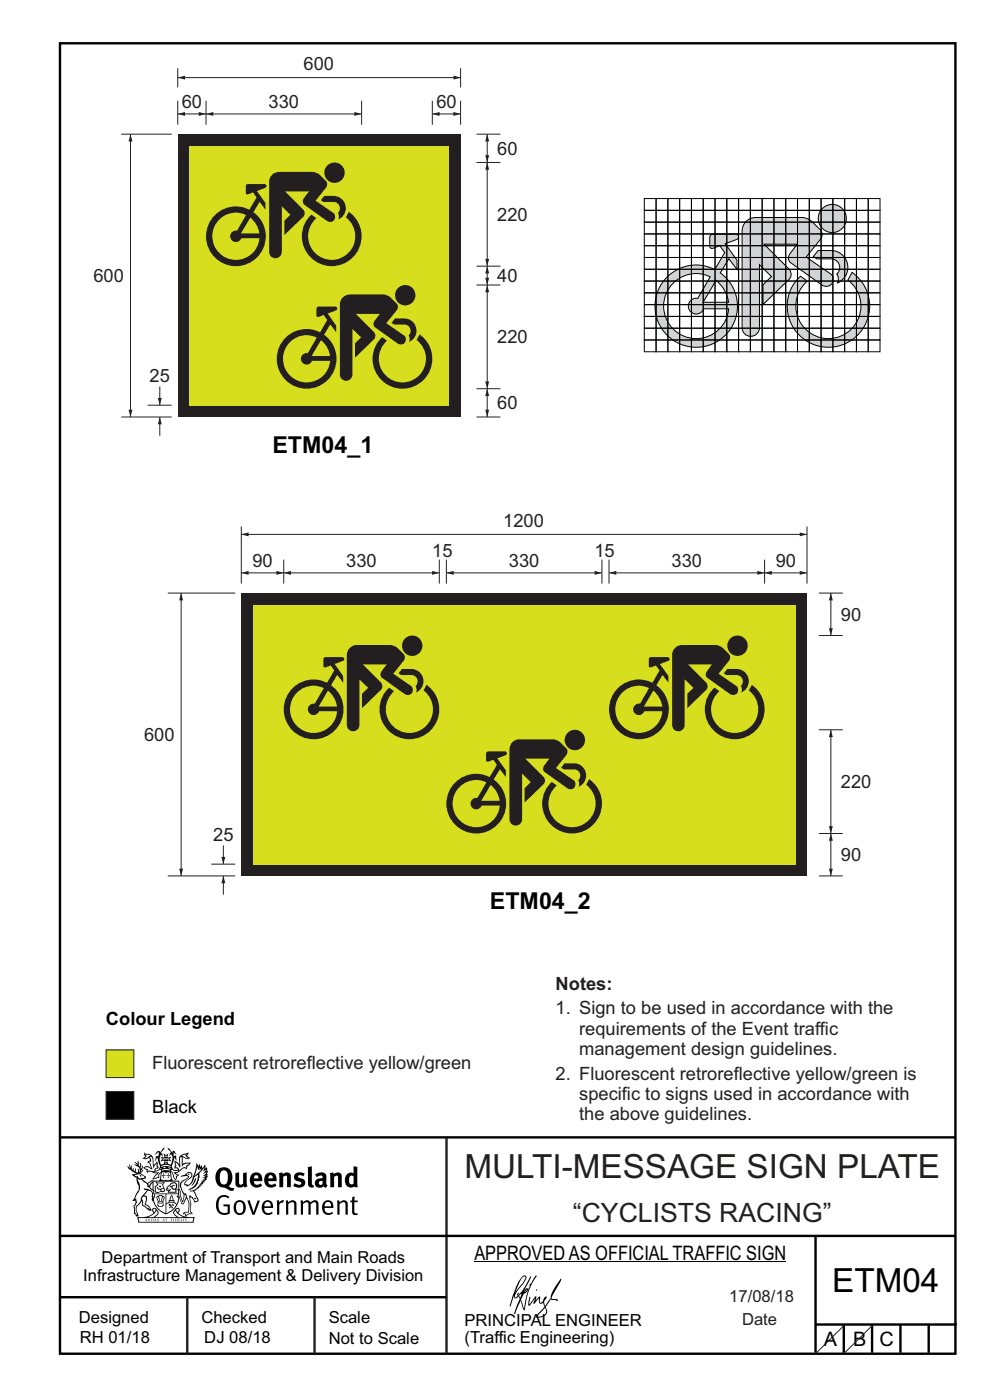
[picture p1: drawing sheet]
<svg xmlns="http://www.w3.org/2000/svg" width="210mm" height="297mm" viewBox="0 0 210 297" stroke-linecap="round" stroke-linejoin="round" font-family="sans-serif">
<path d="M12.7 9.2h190v278h-190zM12.7 241.3h190M12.7 275.2h82M12.7 262.2h190.1M173 262.1v24.9M173 281h30M179 281v6M185 281v6M191 281v6M197 281v6" fill="none" stroke="#000" stroke-width=".51"/>
<path d="M94.7 241.4v45.8M39.7 275.2v12M66.7 275.2v12" fill="none" stroke="#231f20" stroke-width=".51"/>
<g fill="#000">
<path d="M29.6 249.4l.2-.1 .3 .2z" fill-rule="evenodd"/>
<path d="M30.8 244.9l1.1 .3-.9 .5h-.4l.6-.5zM31.8 245.4h.2a2.44 2.44 0 0 1 .4 1.9l.1 .5 .7-1-.1 .6 .3 .3a.57 .57 0 0 0-.6 .7l-1-.1-.5 .2 .2-.5-.8-.3 .7-.1 .9 .5 .1-.1-.6-1.3-.2-.2h.5zM30.7 244.4l-.1 .5 .2 .4-.6 .4a1.04 1.04 0 0 0 1.4-.1l.2 .6-.3 .1-.2 .4a.94 .94 0 0 1 .8 1.1l-.2-.1a1.16 1.16 0 0 0-1.5-.1l.3 .4 .4 .2 .1 .5 .2 .1 .1-.2a.94 .94 0 0 1 1.1 .2l.8 .1-1.2 1.2a1.13 1.13 0 0 0 1.2-.2l.4-.1-.1-.4 .5-.8a.83 .83 0 0 0-.6 1.1l-.3-.1-.7 .4 1.1-1.4-.5 .1-.5-.1 1.3-.5-.1-.1-.9 .4v-.3l.2-.2 .3 .1 .1-.3-.2-.4v-.6l-.1-.4-.7 1v-.7a1.42 1.42 0 0 0-1.6-1.8z" fill-rule="evenodd"/>
<path d="M31 258.7l.1 .2h-.2zM31 258.5l-.3 .6 .4-.2 .2 .2z" fill-rule="evenodd"/>
<path d="M31.3 258.6h.3v.4a.25 .25 0 0 0 .2-.1 .25 .25 0 0 0-.1-.3h.1a.29 .29 0 0 1 0 .4 .29 .29 0 0 1-.4 0 .29 .29 0 0 1 0-.4z" fill-rule="evenodd"/>
<path d="M32.2 258.6a.22 .22 0 0 1 .3 .2 .22 .22 0 0 1-.3 .2zM32 258.6l.1 .4a.33 .33 0 0 0 .4 0 .33 .33 0 0 0 0-.4 .33 .33 0 0 0-.5 0z" fill-rule="evenodd"/>
<path d="M29.2 250.1l.3 .1a.61 .61 0 0 1 .8 .4l.3 .2a.8 .8 0 0 1 .6 1l.4 .1 .5 .5a1 1 0 0 1 .5 1.1l-.1 .7v-.5h-.1a.96 .96 0 0 0-.8-1.3l-.2-.2h-.7l-.1-.1-.1 .1 .1 .3h.6l-1.2 1.3-.2 1-.4 .6a1.33 1.33 0 0 0-.5 1.8l.2 .5a1.26 1.26 0 0 1-.5-1.5l-.1-.3a1.56 1.56 0 0 0 .4-1.7l-.3 .2 .2-.5a3.2 3.2 0 0 0 .7-3zM30.4 253.9h.4a2.06 2.06 0 0 1-.1 1.6l.7 .5 .4 .4-.6-.1-.8-.6-.1-.9a.51 .51 0 0 1 .1-.9zM28.6 249.3a1.52 1.52 0 0 1 2.1 .5l-1.1 .2-.2-.1-.1-.4h-.5zM27.5 247v.8l-.3-.4h-.1a3.1 3.1 0 0 0 1.9 1.6l-1 .1 .5 .6 .5 .1 .1 1.1a1.84 1.84 0 0 1-.3 2.5l-.4 .9-.3 .4 .2 .1 .4-.1 .1 .4-.2 .5-.3 .2 .1 1.7h.2l.3 .5 .1 .1 .4-.1-.1-.5a1.3 1.3 0 0 1-.1-1.7l.9-1 .1 1.1 .6 .2 .5 .5 .1-.1 .2 .3h.5a1.85 1.85 0 0 0-1.2-1.4l.1-.3a1.39 1.39 0 0 0 0-1.4l-.5-.1 .5-.5a.66 .66 0 0 1 .9-.4 .66 .66 0 0 1 .3 .9l-.1 .4 .2-.1v.2l-.1 .3 .2 .5 .1-.3a2.24 2.24 0 0 0 .1-2.2 .73 .73 0 0 1-.7-.7 .73 .73 0 0 1 .6-.7v-.2a.94 .94 0 0 0-.9 .8 .48 .48 0 0 1-.1-.6 .48 .48 0 0 1 .5-.2l.5-.3a.51 .51 0 0 0-.8 .2l-.5 .2-1-.8h.6l.2-.5-1.2-.7 .5-.5v-.3l-.5 .4 .1-.2a.69 .69 0 0 0 .2-1v.4l-.2 .3v-1.1l-.3-.2 .1 .6-.1 .2-.4-1.3v.7l-.6-.4 .5 .7-.6-.2 .3 .3a1 1 0 0 1 .7 1.4l-.2-.8v.9l-.5-.2v-.8l-.2 .7-.2-.1-.1-.6-.2 .4-.2-.2 .1-.7-.2 .5z" fill-rule="evenodd"/>
<path d="M32.9 258.7l.1 .2h-.2zM32.9 258.5l-.2 .6 .3-.2 .2 .2z" fill-rule="evenodd"/>
<path d="M33.7 251.5l.4 .1 .1 .3h-.3z" fill-rule="evenodd"/>
<path d="M33.3 258.6h.2l.1 .1 .2-.1-.2 .2 .2 .3-.3-.3-.1 .3h-.1l.2-.3z" fill-rule="evenodd"/>
<path d="M34.7 258.7l.1 .2h-.2zM34.7 258.5l-.3 .6 .4-.2 .2 .2z" fill-rule="evenodd"/>
<path d="M34.2 252.4a.3 .3 0 0 0 .6 0 .3 .3 0 0 0-.6 0zM33.3 250.9l.3 .3-.3 .4a.79 .79 0 0 0 0 1.3l.8-.2-.1-.3a.55 .55 0 0 1-.7-.6l.1-.1 .2 .3 .3 .2 .8-.2-.4-.7 .4-.4-.7 .2zM33 250.7l1.1 .2 .9-.2-.4 .6 .4 1.2a.56 .56 0 0 1-.8 .3l-.2 .1a.73 .73 0 0 1-.9 .1 .73 .73 0 0 1-.3-1v-.4l.6-.4z" fill-rule="evenodd"/>
<path d="M34.5 254h.2v.2l-.2 .6h-.2zM33.6 255.3h.9v.2a.55 .55 0 0 1-.8 .4v-.2l-.2-.1zM33.4 254h.2l.2 .8h-.2zM33.6 255l.8-.1 .1 .2h-.8zM33.8 253.7h.5l-.2 1.1h-.1zM33.3 253.8l-.1 .3 .3 1.1a.48 .48 0 0 0-.1 .6 .48 .48 0 0 0 .5 .2h.5a.49 .49 0 0 0 .2-.8l.3-1.1-.1-.3a1.42 1.42 0 0 0-1.5 0z" fill-rule="evenodd"/>
<path d="M34.6 248.9l.2 .1v.3l.3 .1h-.3l-.1 .6v-.6h-.4l.4-.1z" fill-rule="evenodd"/>
<path d="M35 258.5h.5l-.2 .1v.5h-.2l.1-.5z" fill-rule="evenodd"/>
<path d="M34.3 248.8a.57 .57 0 0 1 .9 .2 .57 .57 0 0 1 .9-.2l.2 1.4h-.2a.57 .57 0 0 1-.9 0 .69 .69 0 0 1-1.1 0zM34.2 248.1l-.3 2.1-.2 .4h3l-.2-.4-.3-2.1h-.2v.2l-.8-.1-.8 .1v-.2z" fill-rule="evenodd"/>
<path d="M34.2 247.4a1.51 1.51 0 0 1 2 .2 2.67 2.67 0 0 0-2.1 0zM35.7 247.6l.4 .1 .1 .3-.4-.1zM34.6 247.6h.5l.1 .2h-.4zM34 247.8l.3 .2h-.3zM34.9 246.9l.3-.2 .3 .2zM34.9 245.6l.2 .1v.3h-.2zM35 245.1l.2 .2 .2-.2-.1 .3h-.2zM35.1 246.3h.2l.1 .4-.2-.2-.2 .2zM35.3 245.7l.2-.1v.4h-.2zM34.4 245.7h.3l.1 .3-.4 .1 .2-.2zM35.7 245.7h.3l-.2 .2 .2 .2-.4-.1zM32.7 244.9l1-.5-.1 1-.2-.2-.3 .2-.3 1.1 .5-1 .3 .9a1.84 1.84 0 0 1 .2 1.7l.4 .1a2.48 2.48 0 0 1 2.2 0l.2-.2-.2-.7 .7-1.8 .4 .7-.2-1-.2-.1-.2 .3v-.9l.6 .4-.6-.8-.3 .1-.1 .4-.5-.9-.5-.3 .2 .5 .6 .5-.5 .8 .4-.4a2.06 2.06 0 0 1 0 2.3l-.5-.2-.2-.6 .1-.1 .8 .2-.4-.5 .4-.5-.7 .2-.2-.2 .2-.7-.5 .4-.5-.4 .2 .7-.2 .2-.7-.2 .4 .5-.4 .5 .8-.2 .1 .1-.2 .6-.5 .2a2.02 2.02 0 0 1 0-2.2l.3 .5-.1-.7-.3-.1 .8-1.2-.4 .3-.5 .8-.2-.3a.8 .8 0 0 0-.8 .5z" fill-rule="evenodd"/>
<path d="M35.6 248.9l.2 .1-.1 .3 .4 .1h-.4v.6l-.1-.6h-.3l.3-.1z" fill-rule="evenodd"/>
<path d="M36 254.8h.8v.2h-.8zM36.4 253.8l.2 .8h-.4zM36.4 253.5l-.3 .5-.1 .6h-.2v.4l-.7 .4 .2 .1a1.48 1.48 0 0 1 2.1 .2l.2-.1-.6-.5v-.5h-.2l-.1-.6z" fill-rule="evenodd"/>
<path d="M36.2 258.6l.3-.1-.1 .1v.2h.1h-.1v.3h-.2z" fill-rule="evenodd"/>
<path d="M36.7 258.6h.2v.5h-.2z" fill-rule="evenodd"/>
<path d="M35.8 255.4l.4 .1 .1 .3 .3-.2-.2-.2a.38 .38 0 0 1 .5 .5l-.2-.2-.3 .2 .3 .2-.3 .3-.1-.4-.4 .4-.1-.2 .4-.3-.1-.1-.2 .1z" fill-rule="evenodd"/>
<path d="M35.6 251.8l.7-.4a.58 .58 0 0 1 1-.1 .58 .58 0 0 1-.4 .9l-.3-.3a.43 .43 0 0 1 .6-.4 .57 .57 0 0 0-.8 .2l-.2-.1-.3 .1 .4 .2a.55 .55 0 0 0 .9 .4v.5h-1.3l.3-.4-.1-.1-.6 .1 .2-.3-.2-.1zM35.4 251.8l-.1 .2a.39 .39 0 0 0 .2 .6h.3l-.2 .4h1.9l-.1-.8a.86 .86 0 0 0-.1-1.3 .86 .86 0 0 0-1.3 .4z" fill-rule="evenodd"/>
<path d="M37.3 258.6a.22 .22 0 0 1 .3 .2 .22 .22 0 0 1-.3 .2zM37.1 258.6v.4a.33 .33 0 0 0 .5 0 .33 .33 0 0 0 0-.4 .33 .33 0 0 0-.5 0z" fill-rule="evenodd"/>
<path d="M37.8 258.6l.4-.1-.2 .1v.2h.1h-.1v.2l.2 .1h-.4z" fill-rule="evenodd"/>
<path d="M32.4 250.5h5.6v2l-.2-.1v-1.7h-5.2v2.5h5.2v-.8l.1 .2-.1 1.1v-.3h-2.5v4a4.1 4.1 0 0 0 2.6-3.6l.1-.1a4 4 0 0 1-2.8 3.9 4.2 4.2 0 0 1-2.8-4.7l.1 1.2 .1-.1a3.8 3.8 0 0 0 2.5 3.4v-4h-2.5l-.2-.9z" fill-rule="evenodd"/>
<path d="M38.4 258.6h.2l-.1 .4 .2 .1h-.3z" fill-rule="evenodd"/>
<path d="M38.5 245.2l.5-.2 .7-.1-.6 .3 .8 .5h-.3zM38.3 245.5l.2-.1 .1 2a1.69 1.69 0 0 1 1.6-.6l-.8 .5 .1 .5a1.1 1.1 0 0 0-1.5 .6l-.1-.5-.2-.2h-.5l.3-.4-.3-.7a1.42 1.42 0 0 1 .8 1.1l.2-.1zM37.1 246.2l.1 1-.2 .3 .1 .4h.5l.1 .2a.96 .96 0 0 1-1.1-.1l-.1 .1a1.06 1.06 0 0 0 1.3 .2v.1a.72 .72 0 0 1-1 .2l.3 .5 .6 .2-.4 .2-.1 .6-.2-.3-.4-1.1-.4-.4 .4 .9a1.54 1.54 0 0 0 .7 1.2l.2-.3a.58 .58 0 0 1 .4-.8l.2-.1h-.3l-.5-.3 .9-.5a.93 .93 0 0 1 1.2-.5v.2l.2-.2 .1-.5a.99 .99 0 0 0 .7-.8l-1.3 .1-.3 .2-.1-1.4 .9 .4 .9-.3h-.4l-.5-.4 .4-.7-.6 .2a1.46 1.46 0 0 0-1.4 2.1v.4l-.2-.4z" fill-rule="evenodd"/>
<path d="M38.9 258.6h.2v.5h-.2z" fill-rule="evenodd"/>
<path d="M39.3 258.6h.2h-.1l.2 .3-.2 .2-.1-.1v-.1l.2 .1z" fill-rule="evenodd"/>
<path d="M29.4 258.4h11.6l-.1 .8h-11.4zM31.3 258.2l.5-.1a2.48 2.48 0 0 0 1.4-1.3l.3 .5-.5 .6-.5 .3zM32.5 256.6l.3-.2 .2 .1-.3 .7zM37.2 256.8a2.65 2.65 0 0 0 1.8 1.4h-1.1l-.5-.3-.5-.6zM37.4 256.5l.2-.1 .3 .2-.3 .6zM29.2 258.2l.1 1.2h11.8l.2-1.1-.2-.1a4.1 4.1 0 0 1-3.3-.9l.3-.4-.1-.6a1.06 1.06 0 0 0-1.3 1l.2 .4 .6 .5h-4.7l.3-.1a.84 .84 0 0 0 .6-.8 .84 .84 0 0 0-.5-.8l-.3-.2h-.5l-.1 .6 .3 .4a4.2 4.2 0 0 1-3.4 .9z" fill-rule="evenodd"/>
<path d="M41.3 250.1l.3-.2-.2 .8-.6 .8h-.2l.5-.7z" fill-rule="evenodd"/>
<path d="M41.2 254.1h.3l.2 .2-.4 .1z" fill-rule="evenodd"/>
<path d="M39.7 249l.3-.2 .5 .2a.88 .88 0 0 1-.6 1.1 1.22 1.22 0 0 0-.8 1.3l.5 .2a.72 .72 0 0 0 .9-.4l.5-.8 .2-.6 .8-.6v.2a2.85 2.85 0 0 1-2 2.9l.1 .1a2.13 2.13 0 0 0 1.9-1.5v-.3a2.01 2.01 0 0 0 .3-1.7l1.1-1.3-.4 1 .7-.5-.7 1 .8-.4-.8 .8 .7-.2-.9 .6 .8-.1-.8 .4h.7l-.8 .3 .3 .2h-.4l.2 .3h-.4l.2 .3h-.4l.1 .2h-.1a2.16 2.16 0 0 1-2 1.1l.1 .2 .4-.1a.76 .76 0 0 1 .7 .8l.5 1.2-.6 .2a1.45 1.45 0 0 0-1.1-1.3l.2 1.8-.1 1.8 .4 .3a1.07 1.07 0 0 0-1.2 .4v-.3l-.5-.2a.87 .87 0 0 1 1.1-.1v-.7a4.4 4.4 0 0 0-.6-3.1l-.1-.3h-.2a2.16 2.16 0 0 1-.7-2.2l.3-.4 1.2-.7a.55 .55 0 0 0-.4-.8zM37.8 252.4a.76 .76 0 0 1 .3 1.1l.6 1.6 .4-1.7 .2 .1a.61 .61 0 0 1-.1 .9l-.3 .8-.2 .1-.7-1.6-.3 .1a1.18 1.18 0 0 0 .1-1.4zM41.8 247.5l.2 .7 .3-.5v.6l.4-.5a1.9 1.9 0 0 1-1.2 1.4l-.3 .3zM38.2 249.6l1.4-.2 .2 .2v.3l-.5 .2a1.26 1.26 0 0 0-.9 1.9l.2 .7a1.84 1.84 0 0 1 .1 2.1l-.4-1.4a.96 .96 0 0 0-.4-1.2l-.4 .2a.78 .78 0 0 1 0 1.3l.1 .3h.4l.4 1.1a.38 .38 0 0 0 .2 .4 .38 .38 0 0 0 .4-.1l.6-1.2a2.94 2.94 0 0 1 .4 2.5l-.1 .4h-.8l-.3 .4v.2l.4-.1 .1 .4 .2 .1a1.02 1.02 0 0 1 1.3-.5v-.4l-.3-.1 .1-1.8-.3-1.3h.1a1.14 1.14 0 0 1 .8 1 .63 .63 0 0 0 .8-.2 .63 .63 0 0 0-.2-.9l-.6-1.2 .9-.6 .2-.4h.3l-.1-.2h.4l-.1-.3h.3l-.1-.3 .5-.1-.2-.2 .6-.4v-.2h-.2l.4-.5h-.3l.3-.5-.4 .1 .4-.5v-.3l-.3 .2 .2-.7-.1-.2-.4 .3v-.8l-.6 .8-.2-.8-.2 .5-.3-.7-.1 .6-.5-.8-.1 1.4-.6 1.8a1.81 1.81 0 0 1-1 1.5l-.6-.2a1.75 1.75 0 0 1 1.1-1.2 .75 .75 0 0 0 .1-1.3 .75 .75 0 0 0-1.2 .4z" fill-rule="evenodd"/>
<path d="M46.4 253.9a1.72 1.72 0 0 1 2.3 0l-.3 .3a1.24 1.24 0 0 0-1.4-.2 1.24 1.24 0 0 0-.6 1.4 1.49 1.49 0 0 0 1.2 1.9l.7-.1v-1.3h-.8l-.1-.4h1.3v1.9a1.93 1.93 0 0 1-2.2 0 1.93 1.93 0 0 1-.7-2.2l.2-.8z" fill-rule="evenodd"/>
<path d="M47 248.4a2.55 2.55 0 0 0 0 2.7l.3 .2a.81 .81 0 0 0 1-1v-.5a1.04 1.04 0 0 0-1.1-1.5zM46.3 248.1a1.82 1.82 0 0 1 2.1-.2 1.82 1.82 0 0 1 .9 1.8 2.29 2.29 0 0 1-.8 2l.7 .3h.5l-.2 .6a2.87 2.87 0 0 1-2-.7 2.12 2.12 0 0 1-1.7-3.1z" fill-rule="evenodd"/>
<path d="M50.4 255.1a1.65 1.65 0 0 0 .2 2.2 .99 .99 0 0 0 1-1.4 .78 .78 0 0 0-.4-.8 .78 .78 0 0 0-.8 0zM50 254.9a1.33 1.33 0 0 1 1.6-.1 1.33 1.33 0 0 1 .5 1.4 1.31 1.31 0 0 1-1.3 1.6 1.31 1.31 0 0 1-1.2-1.6v-.6z" fill-rule="evenodd"/>
<path d="M49.9 248.9l.8-.2v2a.46 .46 0 0 0 .3 .6 .46 .46 0 0 0 .6-.3v-2.1l.7-.2v2.4l.2 .5-.5 .3-.3-.3a1.02 1.02 0 0 1-1.2 .3 1.02 1.02 0 0 1-.6-1.1z" fill-rule="evenodd"/>
<path d="M52.5 254.7l.4-.1 .9 2.6 .8-2.5h.5l-1.1 3h-.5z" fill-rule="evenodd"/>
<path d="M54 249.5l-.1 .5h.9a.49 .49 0 0 0-.2-.6 .49 .49 0 0 0-.6 .1zM53.4 249.1a1.34 1.34 0 0 1 1.6-.2 1.34 1.34 0 0 1 .6 1.5v.2h-1.7a.77 .77 0 0 0 .5 .8 .77 .77 0 0 0 .9-.4l.3 .5a1.59 1.59 0 0 1-2 .2 1.59 1.59 0 0 1-.5-2.1z" fill-rule="evenodd"/>
<path d="M56.3 255.2l-.2 .7h1.3a.7 .7 0 0 0-.3-.8 .7 .7 0 0 0-.8 .1zM55.9 255a1.22 1.22 0 0 1 1.5-.2 1.22 1.22 0 0 1 .5 1.5h-1.8a.93 .93 0 0 0 .5 1 .93 .93 0 0 0 1.1-.2l.2 .3a1.43 1.43 0 0 1-1.8 .1 1.43 1.43 0 0 1-.6-1.7z" fill-rule="evenodd"/>
<path d="M57 249.5l-.1 .5h1a.49 .49 0 0 0-.2-.6 .49 .49 0 0 0-.7 .1zM56.4 249.1a1.34 1.34 0 0 1 1.6-.2 1.34 1.34 0 0 1 .7 1.5v.2h-1.8a.77 .77 0 0 0 .5 .8 .77 .77 0 0 0 .9-.4l.4 .5a1.59 1.59 0 0 1-2.1 .2 1.59 1.59 0 0 1-.5-2.1z" fill-rule="evenodd"/>
<path d="M58.7 254.7l.4-.1 .1 .5 .4-.4 .6-.1-.2 .5a.66 .66 0 0 0-.8 .7v1.9h-.4z" fill-rule="evenodd"/>
<path d="M59.2 248.9l.7-.2 .1 .4a.95 .95 0 0 1 1-.3 .95 .95 0 0 1 .7 .8v2.3h-.8v-2.3a.46 .46 0 0 0-.8 .1v2.2h-.8z" fill-rule="evenodd"/>
<path d="M60.6 254.7l.4-.1 .1 .5a.94 .94 0 0 1 1-.5 .94 .94 0 0 1 .8 .8v2.3h-.5l-.1-2.5a.81 .81 0 0 0-1.2 .3v2.2h-.4z" fill-rule="evenodd"/>
<path d="M62.6 249.1a1.75 1.75 0 0 1 2-.1l-.2 .5-.6-.2a.43 .43 0 0 0-.6 .3l.4 .3a1.04 1.04 0 0 1 1.2 1.1 1.04 1.04 0 0 1-1.4 1l-1.2-.4 .3-.6 1 .4 .4-.4a.88 .88 0 0 0-1-.5l-.4-.2-.1-.4z" fill-rule="evenodd"/>
<path d="M65.3 247.6l.8-.2 .1 3.8 .3 .2 .1 .4a.88 .88 0 0 1-1 0 .88 .88 0 0 1-.3-1z" fill-rule="evenodd"/>
<path d="M63.7 254.7l.5-.1 .1 .5 .4-.3a.78 .78 0 0 1 1.1 .3 .9 .9 0 0 1 1-.5 .9 .9 0 0 1 .8 .8v2.3h-.5l-.1-2.5a.67 .67 0 0 0-1.1 .3v2.2h-.5v-2.4l-.4-.3-.7 .4v2.3h-.5z" fill-rule="evenodd"/>
<path d="M67.8 250.6a.43 .43 0 0 0-.1 .7 .43 .43 0 0 0 .7-.1v-.7zM66.8 249.1a1.7 1.7 0 0 1 2.4 .1v1.9l.3 .4-.4 .5-.5-.4a1.03 1.03 0 0 1-1.7-.1 1.03 1.03 0 0 1 .8-1.5h.7v-.4a.8 .8 0 0 0-1.2 .1z" fill-rule="evenodd"/>
<path d="M69 255.2l-.1 .7h1.3a.7 .7 0 0 0-.3-.8 .7 .7 0 0 0-.9 .1zM68.7 255a1.22 1.22 0 0 1 1.5-.2 1.22 1.22 0 0 1 .5 1.5h-1.8a.93 .93 0 0 0 .4 1 .93 .93 0 0 0 1.2-.2l.1 .3a1.44 1.44 0 0 1-1.7 .1 1.44 1.44 0 0 1-.6-1.7z" fill-rule="evenodd"/>
<path d="M70 248.9l.7-.2 .1 .4a.95 .95 0 0 1 1-.3 .95 .95 0 0 1 .7 .8v2.3h-.8v-2.3a.46 .46 0 0 0-.8 .1v2.2h-.8z" fill-rule="evenodd"/>
<path d="M71.4 254.7l.5-.1 .1 .5a.94 .94 0 0 1 1-.5 .94 .94 0 0 1 .8 .8v2.3h-.5l-.1-2.5a.81 .81 0 0 0-1.2 .3v2.2h-.4z" fill-rule="evenodd"/>
<path d="M74.3 249.5a1.48 1.48 0 0 0 0 1.7h.5l.2-.1v-1.5l-.3-.2zM75 247.4l.8 .1 .1 4.4h-.7l-.1-.2a1.26 1.26 0 0 1-1.4 0 1.26 1.26 0 0 1-.5-1.3 1.29 1.29 0 0 1 .4-1.4 1.29 1.29 0 0 1 1.4-.1z" fill-rule="evenodd"/>
<path d="M74.7 253.9l.5-.1v.9h.7l-.1 .3h-.6v2.2l.1 .2h.5l.1 .3a.75 .75 0 0 1-1.2-.6v-2.1h-.4v-.3h.4z" fill-rule="evenodd"/>
<circle cx="40" cy="249.1" r=".17"/>
</g>
<path d="M100.6 267.7h66.2" fill="none" stroke="#000" stroke-width=".21"/>
<g fill="#000001">
<path d="M111.6 273.7l.2-.2-.5 .7zM110.4 274.5l.3 .1-.3 .7-.3-.4zM110.9 270.9l.5-.1a9.3 9.3 0 0 1-2 3.2l-.1 .2 1-2.5zM110.6 271a14.7 14.7 0 0 0-2.2 4.9l-.3 1.2 .1 .1 .8-2.4a.42 .42 0 0 0 .2 .7 .42 .42 0 0 0 .6-.3l.2-.2 .2 .6-1.1 3.1h.2l1.1-2.8 .6 1.9 .2 .2 .2-.5a13.5 13.5 0 0 1 2-6.2l.5-.5-.2-.2-1.6 2.1 .4-.1a14.9 14.9 0 0 0-1.3 5.1l-.4-1.2a1.39 1.39 0 0 1 .2-1.8l.1-.2a.92 .92 0 0 0 .8-1.2 .75 .75 0 0 0-.7 .7l-.2 .2 1.6-3.4h-.1l-.4 .7a10.5 10.5 0 0 1-2.2 3.2l.2-.4a.32 .32 0 0 0-.4 .2 .32 .32 0 0 0 .1 .4l-.5 .4a3.2 3.2 0 0 1 1.1-2.3l.5-.6a2.49 2.49 0 0 0 .7-1.6l-.3-.2z" fill-rule="evenodd"/>
<path d="M115.6 277.5a1.15 1.15 0 0 1 .1 1.3 1.15 1.15 0 0 1-1.2 .5h-.5zM112.3 275.1l-.3 1.7 .3 .2 1.2-1.5-.3 1.1 1.1-1.2a.94 .94 0 0 0 .4 1.2l.5-.3 .3 .9-1.2 1.3a.98 .98 0 0 0-.5 1 1.9 1.9 0 0 0 2.3-1.3l-.1-.3a1.02 1.02 0 0 1 .3-1.4l.5-.9 1.5 .3-.2-.5v.3l-1.1-.2v-.2l2-3.6 .1-.3-.1-.1-1.8 2.7a6.6 6.6 0 0 1-1.5 3l-.2-.2a1.01 1.01 0 0 1 .4-1.4l.1-.2-.3-.2-.3 .5-.2 .5-.5 .4-.2-.4 .1-.9-.2-.1-.8 .9 .2-.9h-.1l-1.4 1.7 .2-1.4v-.1z" fill-rule="evenodd"/>
<path d="M113.7 273.5l.3 .3h-.3z" fill-rule="evenodd"/>
</g>
<path d="M103.3 82.5v6" fill="none" stroke="#231f20" stroke-width=".21"/>
<g fill="#231f20">
<path d="M102.9 86.9h.9l-.5 1.6z"/>
<path d="M103.3 82.5l.5 1.5h-.9z"/>
</g>
<path d="M103.3 60.5v22" fill="none" stroke="#231f20" stroke-width=".21"/>
<g fill="#231f20">
<path d="M102.9 80.9h.9l-.5 1.6z"/>
<path d="M103.3 60.5l.5 1.5h-.9z"/>
</g>
<path d="M37.7 16.5h60.1" fill="none" stroke="#231f20" stroke-width=".21"/>
<g fill="#231f20">
<path d="M96.2 16.1l1.6 .4-1.6 .4z"/>
<path d="M37.7 16.5l1.5-.4v.8z"/>
<path d="M37.7 28.5h60v60h-60z" fill-rule="evenodd"/>
</g>
<path d="M40.2 31h55v55h-55z" fill-rule="evenodd" fill="#d7de1e"/>
<path d="M37.7 14.5v4M97.7 14.5v4M103.3 56.5v4M101.1 88.5h5.1M101.1 82.5h5.1" fill="none" stroke="#231f20" stroke-width=".21"/>
<g fill="#231f20">
<path d="M102.9 58.9h.9l-.5 1.6z"/>
<path d="M103.3 56.5l.5 1.5h-.9z"/>
</g>
<path d="M101.1 60.5h5.1" fill="none" stroke="#231f20" stroke-width=".21"/>
<g fill="#231f20">
<path d="M68.8 41.6a4 4 0 0 1 4 1 2.59 2.59 0 0 1-1 3.9 1.38 1.38 0 0 0-.2-1.3 1.33 1.33 0 0 0 .4-1.5 1.33 1.33 0 0 0-1.2-.9h-2.2l-.5-.3z" fill-rule="evenodd"/>
<path d="M45.6 45.7a6.2 6.2 0 0 1 7.3-1.2l1.5-2.6-.8-1.1-1.2 .4a1.08 1.08 0 0 1-.3-1.3l.1-.7 .4-.2h3.6l.4 .4a1 1 0 0 1-1 .7l-1.1 .4 1.8 2.6v1.4l-1.2-1.7-1.4 2.2a6.3 6.3 0 0 1 1.2 9.1 6.3 6.3 0 0 1-9.1 .7 6.3 6.3 0 0 1-.2-9.1zM46.8 46.3a5 5 0 0 0 .9 8.3 5 5 0 0 0 7.3-4.1h-3.8a1.21 1.21 0 0 1-1.5 .8 1.21 1.21 0 0 1-.8-1.5 1.21 1.21 0 0 1 1.4-.9l1.9-3.3a4.9 4.9 0 0 0-5.4 .7zM53.1 46.2l-2 3.3h3.9l-.5-1.6-.6-.9z" fill-rule="evenodd"/>
<path d="M65.6 46l.5-.5 1 .8a5 5 0 0 0-.3 7.3 5 5 0 0 0 7.3-.2 5 5 0 0 0-.7-7.3l.6-1.2a6.3 6.3 0 0 1 1.5 9 6.3 6.3 0 0 1-9.1 1.2 6.3 6.3 0 0 1-.8-9.1z" fill-rule="evenodd"/>
<path d="M57.7 37.1l.9-.5 .5-.1h7.6a4.4 4.4 0 0 1 2.5 2 1.14 1.14 0 0 1 0 1.3l-2.3 2.8 3.9 2.6a1.09 1.09 0 0 1 0 1.5 1.09 1.09 0 0 1-1.4 .2l-4.8-3.4a.95 .95 0 0 1-.1-1.5l1.1-1.4h-5.1l3.9 3.9a1.14 1.14 0 0 1-.3 1.7l-3.8 3.7v-3.1l1.3-1.2-1.8-1.9v9.7a1.34 1.34 0 0 1-1.4 1.4 1.34 1.34 0 0 1-1.3-1.4v-13.7a2.88 2.88 0 0 1 .6-2.6z" fill-rule="evenodd"/>
<path d="M83.8 67.6a4 4 0 0 1 4 1 2.59 2.59 0 0 1-1 3.9 1.38 1.38 0 0 0-.2-1.3 1.33 1.33 0 0 0 .4-1.5 1.33 1.33 0 0 0-1.2-.9h-2.2l-.5-.3z" fill-rule="evenodd"/>
<path d="M60.6 71.7a6.2 6.2 0 0 1 7.3-1.2l1.5-2.6-.8-1.1-1.2 .4a1.08 1.08 0 0 1-.3-1.3l.1-.7 .4-.2h3.6l.4 .4a1 1 0 0 1-1 .7l-1.1 .4 1.8 2.6v1.4l-1.2-1.7-1.4 2.2a6.3 6.3 0 0 1 1.2 9.1 6.3 6.3 0 0 1-9.1 .7 6.3 6.3 0 0 1-.2-9.1zM61.8 72.3a5 5 0 0 0 .9 8.3 5 5 0 0 0 7.3-4.1h-3.8a1.21 1.21 0 0 1-1.5 .8 1.21 1.21 0 0 1-.8-1.5 1.21 1.21 0 0 1 1.4-.9l1.9-3.3a4.9 4.9 0 0 0-5.4 .7zM68.1 72.2l-2 3.3h3.9l-.5-1.6-.6-.9z" fill-rule="evenodd"/>
<path d="M80.6 72l.5-.5 1 .8a5 5 0 0 0-.3 7.3 5 5 0 0 0 7.3-.2 5 5 0 0 0-.7-7.3l.6-1.2a6.3 6.3 0 0 1 1.5 9 6.3 6.3 0 0 1-9.1 1.2 6.3 6.3 0 0 1-.8-9.1z" fill-rule="evenodd"/>
<path d="M72.7 63.1l.9-.5 .5-.1h7.6a4.4 4.4 0 0 1 2.5 2 1.14 1.14 0 0 1 0 1.3l-2.3 2.8 3.9 2.6a1.09 1.09 0 0 1 0 1.5 1.09 1.09 0 0 1-1.4 .2l-4.8-3.4a.95 .95 0 0 1-.1-1.5l1.1-1.4h-5.1l3.9 3.9a1.14 1.14 0 0 1-.3 1.7l-3.8 3.7v-3.1l1.3-1.2-1.8-1.9v9.7a1.34 1.34 0 0 1-1.4 1.4 1.34 1.34 0 0 1-1.3-1.4v-13.7a2.88 2.88 0 0 1 .6-2.6z" fill-rule="evenodd"/>
<circle cx="71" cy="36.6" r="2.16"/>
<circle cx="86" cy="62.6" r="2.16"/>
</g>
<path d="M103.3 28.5v6" fill="none" stroke="#231f20" stroke-width=".21"/>
<g fill="#231f20">
<path d="M102.9 32.9h.9l-.5 1.6z"/>
<path d="M103.3 28.5l.5 1.5h-.9z"/>
</g>
<path d="M101.1 34.5h5.1M101.1 28.5h5.1M103.3 34.5v22" fill="none" stroke="#231f20" stroke-width=".21"/>
<g fill="#231f20">
<path d="M102.9 54.9h.9l-.5 1.6z"/>
<path d="M103.3 34.5l.5 1.5h-.9z"/>
</g>
<path d="M37.7 24.2h6M101.1 56.5h5.1" fill="none" stroke="#231f20" stroke-width=".21"/>
<g fill="#231f20">
<path d="M42.2 23.8l1.5 .4-1.5 .4z"/>
<path d="M37.7 24.2l1.5-.4v.8z"/>
</g>
<path d="M37.7 21.4v5M43.7 21.4v5M91.7 24.2h6" fill="none" stroke="#231f20" stroke-width=".21"/>
<g fill="#231f20">
<path d="M96.2 23.8l1.5 .4-1.5 .4z"/>
<path d="M91.7 24.2l1.5-.4v.8z"/>
</g>
<path d="M43.7 24.2h33M91.7 21.4v5M97.7 21.4v5" fill="none" stroke="#231f20" stroke-width=".21"/>
<g fill="#231f20">
<path d="M75.2 23.8l1.5 .4-1.5 .4z"/>
<path d="M43.7 24.2l1.5-.4v.8z"/>
</g>
<path d="M76.7 21.4v5M33.9 82v4" fill="none" stroke="#231f20" stroke-width=".21"/>
<path d="M33.5 84.4h.8l-.4 1.6z" fill="#231f20"/>
<path d="M33.9 88.5v3.9" fill="none" stroke="#231f20" stroke-width=".21"/>
<path d="M33.9 88.5l.4 1.5h-.8z" fill="#231f20"/>
<path d="M25.7 28.5h10.7M27.7 28.5v60M25.7 88.5h10.7M31.3 86h5.1" fill="none" stroke="#231f20" stroke-width=".21"/>
<g fill="#231f20">
<path d="M27.3 86.9h.8l-.4 1.6z"/>
<path d="M27.7 28.5l.4 1.5h-.8z"/>
</g>
<g fill="#d1d3d4" stroke="#000" stroke-width=".21">
<path d="M173.5 53.1a6.4 6.4 0 0 1 4.8 .7 3.6 3.6 0 0 1-.6 6.2l.1-.3a1.72 1.72 0 0 0-.3-1.6 1.83 1.83 0 0 0 .5-2 1.83 1.83 0 0 0-1.7-1.2h-3.1l-.7-.5z" fill-rule="evenodd"/>
<path d="M141.5 58.8a8.6 8.6 0 0 1 10.1-1.6l2.1-3.6-1-1.5-1 .4a.76 .76 0 0 1-1.1 0l-.1-1.6a.85 .85 0 0 1 .1-1 .85 .85 0 0 1 1-.2h4.6a.57 .57 0 0 1 .4 .9l-2.8 1.1 2.5 3.5v2l-1.7-2.3-1.8 3a8.7 8.7 0 0 1 1.6 12.6 8.7 8.7 0 0 1-12.6 .9 8.7 8.7 0 0 1-.3-12.6zM143.1 59.7a6.9 6.9 0 0 0 1.5 11.4 6.9 6.9 0 0 0 10-5.6h-5.4a1.67 1.67 0 0 1-2 1 1.67 1.67 0 0 1-1.1-2 1.67 1.67 0 0 1 1.9-1.2l2.7-4.6a6.8 6.8 0 0 0-7.6 1zM151.9 59.5l-2.8 4.6h5.4a7.3 7.3 0 0 0-2.6-4.6z" fill-rule="evenodd"/>
<path d="M169.3 59.1l.5-.5 1.4 1a6.9 6.9 0 0 0-.4 10.2 6.9 6.9 0 0 0 10.1-.3 6.9 6.9 0 0 0-1-10.1l.8-1.6a8.7 8.7 0 0 1 2 12.4 8.7 8.7 0 0 1-12.5 1.5 8.7 8.7 0 0 1-.9-12.6z" fill-rule="evenodd"/>
<path d="M158.5 46.8l1.1-.6 .6-.1 10.3 .1 1.4 .5 2.2 2.2a1.55 1.55 0 0 1 0 1.8l-3.1 3.8 5.3 3.7a1.51 1.51 0 0 1 .1 2.1 1.51 1.51 0 0 1-2.1 .2l-6.5-4.7a1.31 1.31 0 0 1-.2-2l1.5-2h-7l5.3 5.4a1.57 1.57 0 0 1-.2 2.3l-5.4 5.1v-4.2l1.8-1.7-2.5-2.5v13.3a1.84 1.84 0 0 1-1.8 1.8 1.84 1.84 0 0 1-1.9-1.8v-19.2a3.7 3.7 0 0 1 1.1-3.5z" fill-rule="evenodd"/>
<circle cx="176.5" cy="46.4" r="2.98"/>
</g>
<g fill="none" stroke="#000" stroke-width=".21">
<path d="M136.7 42.1h2.5v2.5h-2.5zM136.7 44.6h2.5v2.5h-2.5zM136.7 47.1h2.5v2.5h-2.5zM136.7 49.6h2.5v2.5h-2.5zM136.7 52.1h2.5v2.5h-2.5zM136.7 54.6h2.5v2.5h-2.5zM136.7 57.1h2.5v2.5h-2.5zM136.7 59.6h2.5v2.5h-2.5zM139.2 42.1h2.5v2.5h-2.5zM139.2 44.6h2.5v2.5h-2.5zM139.2 47.1h2.5v2.5h-2.5zM139.2 49.6h2.5v2.5h-2.5z"/>
<path d="M139.2 52.1h2.5v2.5h-2.5zM139.2 54.6h2.5v2.5h-2.5zM139.2 57.1h2.5v2.5h-2.5zM139.2 59.6h2.5v2.5h-2.5zM141.7 42.1h2.5v2.5h-2.5zM141.7 44.6h2.5v2.5h-2.5zM141.7 47.1h2.5v2.5h-2.5zM141.7 49.6h2.5v2.5h-2.5zM141.7 52.1h2.5v2.5h-2.5zM141.7 54.6h2.5v2.5h-2.5zM141.7 57.1h2.5v2.5h-2.5zM141.7 59.6h2.5v2.5h-2.5z"/>
<path d="M144.2 42.1h2.5v2.5h-2.5zM144.2 44.6h2.5v2.5h-2.5zM144.2 47.1h2.5v2.5h-2.5zM144.2 49.6h2.5v2.5h-2.5zM144.2 52.1h2.5v2.5h-2.5zM144.2 54.6h2.5v2.5h-2.5zM144.2 57.1h2.5v2.5h-2.5zM144.2 59.6h2.5v2.5h-2.5zM146.7 42.1h2.5v2.5h-2.5zM146.7 44.6h2.5v2.5h-2.5zM146.7 47.1h2.5v2.5h-2.5zM146.7 49.6h2.5v2.5h-2.5z"/>
<path d="M146.7 52.1h2.5v2.5h-2.5zM146.7 54.6h2.5v2.5h-2.5zM146.7 57.1h2.5v2.5h-2.5zM146.7 59.6h2.5v2.5h-2.5zM149.2 42.1h2.5v2.5h-2.5zM149.2 44.6h2.5v2.5h-2.5zM149.2 47.1h2.5v2.5h-2.5zM149.2 49.6h2.5v2.5h-2.5zM149.2 52.1h2.5v2.5h-2.5zM149.2 54.6h2.5v2.5h-2.5zM149.2 57.1h2.5v2.5h-2.5zM149.2 59.6h2.5v2.5h-2.5z"/>
<path d="M151.7 42.1h2.5v2.5h-2.5zM151.7 44.6h2.5v2.5h-2.5zM151.7 47.1h2.5v2.5h-2.5zM151.7 49.6h2.5v2.5h-2.5zM151.7 52.1h2.5v2.5h-2.5zM151.7 54.6h2.5v2.5h-2.5zM151.7 57.1h2.5v2.5h-2.5zM151.7 59.6h2.5v2.5h-2.5zM154.2 42.1h2.5v2.5h-2.5zM154.2 44.6h2.5v2.5h-2.5zM154.2 47.1h2.5v2.5h-2.5zM154.2 49.6h2.5v2.5h-2.5z"/>
<path d="M154.2 52.1h2.5v2.5h-2.5zM154.2 54.6h2.5v2.5h-2.5zM154.2 57.1h2.5v2.5h-2.5zM154.2 59.6h2.5v2.5h-2.5zM156.7 42.1h2.5v2.5h-2.5zM156.7 44.6h2.5v2.5h-2.5zM156.7 47.1h2.5v2.5h-2.5zM156.7 49.6h2.5v2.5h-2.5zM156.7 52.1h2.5v2.5h-2.5zM156.7 54.6h2.5v2.5h-2.5zM156.7 57.1h2.5v2.5h-2.5zM156.7 59.6h2.5v2.5h-2.5z"/>
<path d="M159.2 42.1h2.5v2.5h-2.5zM159.2 44.6h2.5v2.5h-2.5zM159.2 47.1h2.5v2.5h-2.5zM159.2 49.6h2.5v2.5h-2.5zM159.2 52.1h2.5v2.5h-2.5zM159.2 54.6h2.5v2.5h-2.5zM159.2 57.1h2.5v2.5h-2.5zM159.2 59.6h2.5v2.5h-2.5zM161.7 42.1h2.5v2.5h-2.5zM161.7 44.6h2.5v2.5h-2.5zM161.7 47.1h2.5v2.5h-2.5zM161.7 49.6h2.5v2.5h-2.5z"/>
<path d="M161.7 52.1h2.5v2.5h-2.5zM161.7 54.6h2.5v2.5h-2.5zM161.7 57.1h2.5v2.5h-2.5zM161.7 59.6h2.5v2.5h-2.5zM164.2 42.1h2.5v2.5h-2.5zM164.2 44.6h2.5v2.5h-2.5zM164.2 47.1h2.5v2.5h-2.5zM164.2 49.6h2.5v2.5h-2.5zM164.2 52.1h2.5v2.5h-2.5zM164.2 54.6h2.5v2.5h-2.5zM164.2 57.1h2.5v2.5h-2.5zM164.2 59.6h2.5v2.5h-2.5z"/>
<path d="M166.7 42.1h2.5v2.5h-2.5zM166.7 44.6h2.5v2.5h-2.5zM166.7 47.1h2.5v2.5h-2.5zM166.7 49.6h2.5v2.5h-2.5zM166.7 52.1h2.5v2.5h-2.5zM166.7 54.6h2.5v2.5h-2.5zM166.7 57.1h2.5v2.5h-2.5zM166.7 59.6h2.5v2.5h-2.5zM169.2 42.1h2.5v2.5h-2.5zM169.2 44.6h2.5v2.5h-2.5zM169.2 47.1h2.5v2.5h-2.5zM169.2 49.6h2.5v2.5h-2.5z"/>
<path d="M169.2 52.1h2.5v2.5h-2.5zM169.2 54.6h2.5v2.5h-2.5zM169.2 57.1h2.5v2.5h-2.5zM169.2 59.6h2.5v2.5h-2.5zM171.7 42.1h2.5v2.5h-2.5zM171.7 44.6h2.5v2.5h-2.5zM171.7 47.1h2.5v2.5h-2.5zM171.7 49.6h2.5v2.5h-2.5zM171.7 52.1h2.5v2.5h-2.5zM171.7 54.6h2.5v2.5h-2.5zM171.7 57.1h2.5v2.5h-2.5zM171.7 59.6h2.5v2.5h-2.5z"/>
<path d="M174.2 42.1h2.5v2.5h-2.5zM174.2 44.6h2.5v2.5h-2.5zM174.2 47.1h2.5v2.5h-2.5zM174.2 49.6h2.5v2.5h-2.5zM174.2 52.1h2.5v2.5h-2.5zM174.2 54.6h2.5v2.5h-2.5zM174.2 57.1h2.5v2.5h-2.5zM174.2 59.6h2.5v2.5h-2.5zM176.7 42.1h2.5v2.5h-2.5zM176.7 44.6h2.5v2.5h-2.5zM176.7 47.1h2.5v2.5h-2.5zM176.7 49.6h2.5v2.5h-2.5z"/>
<path d="M176.7 52.1h2.5v2.5h-2.5zM176.7 54.6h2.5v2.5h-2.5zM176.7 57.1h2.5v2.5h-2.5zM176.7 59.6h2.5v2.5h-2.5zM179.2 42.1h2.5v2.5h-2.5zM179.2 44.6h2.5v2.5h-2.5zM179.2 47.1h2.5v2.5h-2.5zM179.2 49.6h2.5v2.5h-2.5zM179.2 52.1h2.5v2.5h-2.5zM179.2 54.6h2.5v2.5h-2.5zM179.2 57.1h2.5v2.5h-2.5zM179.2 59.6h2.5v2.5h-2.5z"/>
<path d="M181.7 42.1h2.5v2.5h-2.5zM181.7 44.6h2.5v2.5h-2.5zM181.7 47.1h2.5v2.5h-2.5zM181.7 49.6h2.5v2.5h-2.5zM181.7 52.1h2.5v2.5h-2.5zM181.7 54.6h2.5v2.5h-2.5zM181.7 57.1h2.5v2.5h-2.5zM181.7 59.6h2.5v2.5h-2.5zM184.2 42.1h2.5v2.5h-2.5zM184.2 44.6h2.5v2.5h-2.5zM184.2 47.1h2.5v2.5h-2.5zM184.2 49.6h2.5v2.5h-2.5z"/>
<path d="M184.2 52.1h2.5v2.5h-2.5zM184.2 54.6h2.5v2.5h-2.5zM184.2 57.1h2.5v2.5h-2.5zM184.2 59.6h2.5v2.5h-2.5zM136.7 62.1h2.5v2.5h-2.5zM136.7 64.6h2.5v2.5h-2.5zM136.7 67.1h2.5v2.5h-2.5zM136.7 69.6h2.5v2.5h-2.5zM136.7 72.1h2.5v2.5h-2.5zM139.2 62.1h2.5v2.5h-2.5zM139.2 64.6h2.5v2.5h-2.5zM139.2 67.1h2.5v2.5h-2.5z"/>
<path d="M139.2 69.6h2.5v2.5h-2.5zM139.2 72.1h2.5v2.5h-2.5zM141.7 62.1h2.5v2.5h-2.5zM141.7 64.6h2.5v2.5h-2.5zM141.7 67.1h2.5v2.5h-2.5zM141.7 69.6h2.5v2.5h-2.5zM141.7 72.1h2.5v2.5h-2.5zM144.2 62.1h2.5v2.5h-2.5zM144.2 64.6h2.5v2.5h-2.5zM144.2 67.1h2.5v2.5h-2.5zM144.2 69.6h2.5v2.5h-2.5zM144.2 72.1h2.5v2.5h-2.5z"/>
<path d="M146.7 62.1h2.5v2.5h-2.5zM146.7 64.6h2.5v2.5h-2.5zM146.7 67.1h2.5v2.5h-2.5zM146.7 69.6h2.5v2.5h-2.5zM146.7 72.1h2.5v2.5h-2.5zM149.2 62.1h2.5v2.5h-2.5zM149.2 64.6h2.5v2.5h-2.5zM149.2 67.1h2.5v2.5h-2.5zM149.2 69.6h2.5v2.5h-2.5zM149.2 72.1h2.5v2.5h-2.5zM151.7 62.1h2.5v2.5h-2.5zM151.7 64.6h2.5v2.5h-2.5z"/>
<path d="M151.7 67.1h2.5v2.5h-2.5zM151.7 69.6h2.5v2.5h-2.5zM151.7 72.1h2.5v2.5h-2.5zM154.2 62.1h2.5v2.5h-2.5zM154.2 64.6h2.5v2.5h-2.5zM154.2 67.1h2.5v2.5h-2.5zM154.2 69.6h2.5v2.5h-2.5zM154.2 72.1h2.5v2.5h-2.5zM156.7 62.1h2.5v2.5h-2.5zM156.7 64.6h2.5v2.5h-2.5zM156.7 67.1h2.5v2.5h-2.5zM156.7 69.6h2.5v2.5h-2.5z"/>
<path d="M156.7 72.1h2.5v2.5h-2.5zM159.2 62.1h2.5v2.5h-2.5zM159.2 64.6h2.5v2.5h-2.5zM159.2 67.1h2.5v2.5h-2.5zM159.2 69.6h2.5v2.5h-2.5zM159.2 72.1h2.5v2.5h-2.5zM161.7 62.1h2.5v2.5h-2.5zM161.7 64.6h2.5v2.5h-2.5zM161.7 67.1h2.5v2.5h-2.5zM161.7 69.6h2.5v2.5h-2.5zM161.7 72.1h2.5v2.5h-2.5zM164.2 62.1h2.5v2.5h-2.5z"/>
<path d="M164.2 64.6h2.5v2.5h-2.5zM164.2 67.1h2.5v2.5h-2.5zM164.2 69.6h2.5v2.5h-2.5zM164.2 72.1h2.5v2.5h-2.5zM166.7 62.1h2.5v2.5h-2.5zM166.7 64.6h2.5v2.5h-2.5zM166.7 67.1h2.5v2.5h-2.5zM166.7 69.6h2.5v2.5h-2.5zM166.7 72.1h2.5v2.5h-2.5zM169.2 62.1h2.5v2.5h-2.5zM169.2 64.6h2.5v2.5h-2.5zM169.2 67.1h2.5v2.5h-2.5z"/>
<path d="M169.2 69.6h2.5v2.5h-2.5zM169.2 72.1h2.5v2.5h-2.5zM171.7 62.1h2.5v2.5h-2.5zM171.7 64.6h2.5v2.5h-2.5zM171.7 67.1h2.5v2.5h-2.5zM171.7 69.6h2.5v2.5h-2.5zM171.7 72.1h2.5v2.5h-2.5zM174.2 62.1h2.5v2.5h-2.5zM174.2 64.6h2.5v2.5h-2.5zM174.2 67.1h2.5v2.5h-2.5zM174.2 69.6h2.5v2.5h-2.5zM174.2 72.1h2.5v2.5h-2.5z"/>
<path d="M176.7 62.1h2.5v2.5h-2.5zM176.7 64.6h2.5v2.5h-2.5zM176.7 67.1h2.5v2.5h-2.5zM176.7 69.6h2.5v2.5h-2.5zM176.7 72.1h2.5v2.5h-2.5zM179.2 62.1h2.5v2.5h-2.5zM179.2 64.6h2.5v2.5h-2.5zM179.2 67.1h2.5v2.5h-2.5zM179.2 69.6h2.5v2.5h-2.5zM179.2 72.1h2.5v2.5h-2.5zM181.7 62.1h2.5v2.5h-2.5zM181.7 64.6h2.5v2.5h-2.5z"/>
<path d="M181.7 67.1h2.5v2.5h-2.5zM181.7 69.6h2.5v2.5h-2.5zM181.7 72.1h2.5v2.5h-2.5zM184.2 62.1h2.5v2.5h-2.5zM184.2 64.6h2.5v2.5h-2.5zM184.2 67.1h2.5v2.5h-2.5zM184.2 69.6h2.5v2.5h-2.5zM184.2 72.1h2.5v2.5h-2.5z"/>
</g>
<path d="M22.5 222.7h5.9v5.9h-5.9z" fill-rule="evenodd" fill="#d7de1e" stroke="#231f20" stroke-width=".21"/>
<path d="M22.5 231.6h5.9v5.9h-5.9z" fill-rule="evenodd" fill="#000" stroke="#231f20" stroke-width=".21"/>
<path d="M176.2 154.8v22M179 281.2l-6 6" fill="none" stroke="#231f20" stroke-width=".21"/>
<g fill="#231f20">
<path d="M175.8 175.3h.9l-.5 1.5z"/>
<path d="M176.2 154.8l.5 1.6h-.9z"/>
</g>
<path d="M176.2 125.8v9M173.7 154.8h5.1M173.7 176.8h5.1" fill="none" stroke="#231f20" stroke-width=".21"/>
<g fill="#231f20">
<path d="M175.8 133.3h.9l-.5 1.5z"/>
<path d="M176.2 125.8l.5 1.6h-.9z"/>
</g>
<path d="M51.2 121.5h9M173.7 134.8h5.1M173.7 125.8h5.1" fill="none" stroke="#231f20" stroke-width=".21"/>
<g fill="#231f20">
<path d="M58.6 121.1l1.6 .4-1.6 .4z"/>
<path d="M51.2 121.5l1.5-.4v.8z"/>
</g>
<path d="M60.2 118.7v5.1M60.2 121.5h33" fill="none" stroke="#231f20" stroke-width=".21"/>
<g fill="#231f20">
<path d="M91.6 121.1l1.6 .4-1.6 .4z"/>
<path d="M60.2 121.5l1.5-.4v.8z"/>
</g>
<path d="M93.2 118.7v5.1M176.2 176.8v9" fill="none" stroke="#231f20" stroke-width=".21"/>
<g fill="#231f20">
<path d="M175.8 184.3h.9l-.5 1.5z"/>
<path d="M176.2 176.8l.5 1.6h-.9z"/>
</g>
<path d="M173.7 185.8h5.1" fill="none" stroke="#231f20" stroke-width=".21"/>
<path d="M51.2 125.8h120v60h-120z" fill-rule="evenodd" fill="#231f20"/>
<path d="M53.7 128.3h115v55h-115z" fill-rule="evenodd" fill="#d7de1e"/>
<path d="M51.2 113.4h120" fill="none" stroke="#231f20" stroke-width=".21"/>
<g fill="#231f20">
<path d="M169.6 113l1.6 .4-1.6 .4z"/>
<path d="M51.2 113.4l1.5-.4v.8z"/>
</g>
<path d="M51.2 111.7v12.1M171.2 111.7v12.1" fill="none" stroke="#231f20" stroke-width=".21"/>
<g fill="#231f20">
<path d="M85.3 141.9a4 4 0 0 1 4 1 2.59 2.59 0 0 1-1 4 1.38 1.38 0 0 0-.2-1.4 1.33 1.33 0 0 0 .4-1.4 1.33 1.33 0 0 0-1.2-.9h-2.3l-.5-.4z" fill-rule="evenodd"/>
<path d="M62 146a6.2 6.2 0 0 1 7.4-1.1l1.5-2.7-.8-1-1.2 .4a1.08 1.08 0 0 1-.3-1.3l.1-.7 .4-.2h3.6l.3 .3a1 1 0 0 1-1 .8l-1 .4 1.8 2.5v1.4l-1.3-1.6-1.3 2.2a6.3 6.3 0 0 1 1.2 9.1 6.3 6.3 0 0 1-9.1 .7 6.3 6.3 0 0 1-.3-9.2zM63.3 146.7a5 5 0 0 0 .9 8.2 5 5 0 0 0 7.3-4h-3.8a1.21 1.21 0 0 1-1.5 .7 1.21 1.21 0 0 1-.9-1.4 1.21 1.21 0 0 1 1.5-.9l1.9-3.3a4.9 4.9 0 0 0-5.4 .7zM69.6 146.5l-2 3.4h3.9l-.5-1.6-.6-1z" fill-rule="evenodd"/>
<path d="M82.1 146.4l.5-.5 1 .7a5 5 0 0 0-.4 7.4 5 5 0 0 0 7.4-.2 5 5 0 0 0-.8-7.3l.7-1.2a6.3 6.3 0 0 1 1.4 9 6.3 6.3 0 0 1-9 1.1 6.3 6.3 0 0 1-.8-9z" fill-rule="evenodd"/>
<path d="M74.2 137.5l.9-.6 .5-.1 7.6 .1a4.4 4.4 0 0 1 2.5 1.9 1.14 1.14 0 0 1-.1 1.4l-2.2 2.7 3.9 2.7a1.09 1.09 0 0 1 0 1.5 1.09 1.09 0 0 1-1.5 .1l-4.7-3.4a.95 .95 0 0 1-.2-1.4l1.1-1.5h-5l3.8 3.9a1.14 1.14 0 0 1-.2 1.7l-3.8 3.7v-3l1.3-1.3-1.9-1.8v9.7a1.34 1.34 0 0 1-1.3 1.3 1.34 1.34 0 0 1-1.3-1.3v-13.8a2.88 2.88 0 0 1 .6-2.5z" fill-rule="evenodd"/>
<path d="M119.8 161.9a4 4 0 0 1 4 1 2.59 2.59 0 0 1-1 4 1.38 1.38 0 0 0-.2-1.4 1.33 1.33 0 0 0 .4-1.4 1.33 1.33 0 0 0-1.2-.9h-2.3l-.5-.4z" fill-rule="evenodd"/>
<path d="M96.5 166a6.2 6.2 0 0 1 7.4-1.1l1.5-2.7-.8-1-1.2 .4a1.08 1.08 0 0 1-.3-1.3l.1-.7 .4-.2h3.6l.3 .3a1 1 0 0 1-1 .8l-1 .4 1.8 2.5v1.4l-1.3-1.6-1.3 2.2a6.3 6.3 0 0 1 1.2 9.1 6.3 6.3 0 0 1-9.1 .7 6.3 6.3 0 0 1-.3-9.2zM97.8 166.7a5 5 0 0 0 .9 8.2 5 5 0 0 0 7.3-4h-3.8a1.21 1.21 0 0 1-1.5 .7 1.21 1.21 0 0 1-.9-1.4 1.21 1.21 0 0 1 1.5-.9l1.9-3.3a4.9 4.9 0 0 0-5.4 .7zM104.1 166.5l-2 3.4h3.9l-.5-1.6-.6-1z" fill-rule="evenodd"/>
<path d="M116.6 166.4l.5-.5 1 .7a5 5 0 0 0-.4 7.4 5 5 0 0 0 7.4-.2 5 5 0 0 0-.8-7.3l.7-1.2a6.3 6.3 0 0 1 1.4 9 6.3 6.3 0 0 1-9 1.1 6.3 6.3 0 0 1-.8-9z" fill-rule="evenodd"/>
<path d="M108.7 157.5l.9-.6 .5-.1 7.6 .1a4.4 4.4 0 0 1 2.5 1.9 1.14 1.14 0 0 1-.1 1.4l-2.2 2.7 3.9 2.7a1.09 1.09 0 0 1 0 1.5 1.09 1.09 0 0 1-1.5 .1l-4.7-3.4a.95 .95 0 0 1-.2-1.4l1.1-1.5h-5l3.8 3.9a1.14 1.14 0 0 1-.2 1.7l-3.8 3.7v-3l1.3-1.3-1.9-1.8v9.7a1.34 1.34 0 0 1-1.3 1.3 1.34 1.34 0 0 1-1.3-1.3v-13.8a2.88 2.88 0 0 1 .6-2.5z" fill-rule="evenodd"/>
<path d="M154.3 141.9a4 4 0 0 1 4 1 2.59 2.59 0 0 1-1 4 1.38 1.38 0 0 0-.2-1.4 1.33 1.33 0 0 0 .4-1.4 1.33 1.33 0 0 0-1.2-.9h-2.3l-.5-.4z" fill-rule="evenodd"/>
<path d="M131 146a6.2 6.2 0 0 1 7.4-1.1l1.5-2.7-.8-1-1.2 .4a1.08 1.08 0 0 1-.3-1.3l.1-.7 .4-.2h3.6l.3 .3a1 1 0 0 1-1 .8l-1 .4 1.8 2.5v1.4l-1.3-1.6-1.3 2.2a6.3 6.3 0 0 1 1.2 9.1 6.3 6.3 0 0 1-9.1 .7 6.3 6.3 0 0 1-.3-9.2zM132.3 146.7a5 5 0 0 0 .9 8.2 5 5 0 0 0 7.3-4h-3.8a1.21 1.21 0 0 1-1.5 .7 1.21 1.21 0 0 1-.9-1.4 1.21 1.21 0 0 1 1.5-.9l1.9-3.3a4.9 4.9 0 0 0-5.4 .7zM138.6 146.5l-2 3.4h3.9l-.5-1.6-.6-1z" fill-rule="evenodd"/>
<path d="M151.1 146.4l.5-.5 1 .7a5 5 0 0 0-.4 7.4 5 5 0 0 0 7.4-.2 5 5 0 0 0-.8-7.3l.7-1.2a6.3 6.3 0 0 1 1.4 9 6.3 6.3 0 0 1-9 1.1 6.3 6.3 0 0 1-.8-9z" fill-rule="evenodd"/>
<path d="M143.2 137.5l.9-.6 .5-.1 7.6 .1a4.4 4.4 0 0 1 2.5 1.9 1.14 1.14 0 0 1-.1 1.4l-2.2 2.7 3.9 2.7a1.09 1.09 0 0 1 0 1.5 1.09 1.09 0 0 1-1.5 .1l-4.7-3.4a.95 .95 0 0 1-.2-1.4l1.1-1.5h-5l3.8 3.9a1.14 1.14 0 0 1-.2 1.7l-3.8 3.7v-3l1.3-1.3-1.9-1.8v9.7a1.34 1.34 0 0 1-1.3 1.3 1.34 1.34 0 0 1-1.3-1.3v-13.8a2.88 2.88 0 0 1 .6-2.5z" fill-rule="evenodd"/>
<circle cx="87.4" cy="137" r="2.16"/>
<circle cx="121.9" cy="157" r="2.16"/>
<circle cx="156.4" cy="137" r="2.16"/>
</g>
<path d="M162.2 121.5h9" fill="none" stroke="#231f20" stroke-width=".21"/>
<g fill="#231f20">
<path d="M162.2 121.5l1.5-.4v.8z"/>
<path d="M169.6 121.1l1.6 .4-1.6 .4z"/>
</g>
<path d="M162.2 118.7v5.1M129.2 121.5h33" fill="none" stroke="#231f20" stroke-width=".21"/>
<g fill="#231f20">
<path d="M129.2 121.5l1.5-.4v.8z"/>
<path d="M160.6 121.1l1.6 .4-1.6 .4z"/>
</g>
<path d="M94.7 118.7v5.1M129.2 118.7v5.1M94.7 121.5h33" fill="none" stroke="#231f20" stroke-width=".21"/>
<g fill="#231f20">
<path d="M126.1 121.1l1.6 .4-1.6 .4z"/>
<path d="M94.7 121.5l1.5-.4v.8z"/>
</g>
<path d="M127.7 118.7v5.1M47.4 179.3v4" fill="none" stroke="#231f20" stroke-width=".21"/>
<path d="M47 181.8h.8l-.4 1.5z" fill="#231f20"/>
<path d="M47.4 185.8v4" fill="none" stroke="#231f20" stroke-width=".21"/>
<path d="M47.4 185.8l.4 1.6h-.8z" fill="#231f20"/>
<path d="M35.6 125.8h14.3M38.4 125.8v60M35.6 185.8h14.3M44.8 183.3h5.1" fill="none" stroke="#231f20" stroke-width=".21"/>
<g fill="#231f20">
<path d="M38 184.3h.8l-.4 1.5z"/>
<path d="M38.4 125.8l.4 1.6h-.8z"/>
</g>
<path d="M185 281.2l-6 6" fill="none" stroke="#231f20" stroke-width=".21"/>
<text font-size="7.1" fill="#231f20" x="98.5" y="249.9">MULTI-MESSAGE SIGN PLATE</text>
<text font-size="7.1" x="176.5" y="274.1">ETM04</text>
<text font-size="5.6" fill="#231f20" x="121.5" y="259.2">“CYCLISTS RACING”</text>
<g font-size="4.9">
<text x="57.8" y="96">ETM04_1</text>
<text x="103.9" y="192.9">ETM04_2</text>
</g>
<g font-size="4.2">
<text x="100.6" y="267.2">APPROVED AS OFFICIAL TRAFFIC SIGN</text>
<text x="174.7" y="285.6">A</text>
<text x="180.9" y="285.6">B</text>
<text x="186.5" y="285.6">C</text>
</g>
<g font-size="3.9" fill="#231f20">
<text x="64.4" y="15">600</text>
<text x="38.6" y="22.9">60</text>
<text x="57" y="22.9">330</text>
<text x="92.6" y="22.9">60</text>
<text x="105.5" y="32.8">60</text>
<text x="105.5" y="46.8">220</text>
<text x="19.8" y="59.9">600</text>
<text x="105.5" y="59.8">40</text>
<text x="105.5" y="72.8">220</text>
<text x="31.7" y="81">25</text>
<text x="105.5" y="86.8">60</text>
<text x="106.8" y="111.9">1200</text>
<text x="91.7" y="118.2">15</text>
<text x="126.1" y="118.2">15</text>
<text x="53.5" y="120.2">90</text>
<text x="73.5" y="120.2">330</text>
<text x="108" y="120.2">330</text>
<text x="142.5" y="120.2">330</text>
<text x="164.5" y="120.2">90</text>
<text x="178.4" y="131.7">90</text>
<text x="30.6" y="157.2">600</text>
<text x="178.4" y="167.2">220</text>
<text x="45.2" y="178.3">25</text>
<text x="178.4" y="182.7">90</text>
<text x="117.9" y="209.9">Notes:</text>
<text x="117.9" y="215.1">1. Sign to be used in accordance with the</text>
<text x="122.9" y="219.5">requirements of the Event traffic</text>
<text x="32.3" y="226.7">Fluorescent retroreflective yellow/green</text>
<text x="122.9" y="223.8">management design guidelines.</text>
<text x="117.9" y="229">2. Fluorescent retroreflective yellow/green is</text>
<text x="122.9" y="233.3">specific to signs used in accordance with</text>
<text x="122.9" y="237.7">the above guidelines.</text>
</g>
<g font-size="3.9">
<text x="22.5" y="217.5">Colour Legend</text>
<text x="32.3" y="236.1">Black</text>
</g>
<g font-size="3.5">
<text x="21.6" y="267.9">Department of Transport and Main Roads</text>
<text x="17.7" y="271.8">Infrastructure Management &amp; Delivery Division</text>
<text x="16.7" y="280.6">Designed</text>
<text x="42.7" y="280.6">Checked</text>
<text x="69.7" y="280.6">Scale</text>
<text x="98.5" y="281.3">PRINCIPAL ENGINEER</text>
<text x="16.9" y="284.8">RH 01/18</text>
<text x="43.3" y="284.9">DJ 08/18</text>
<text x="69.7" y="285.2">Not to Scale</text>
<text x="98.5" y="284.8">(Traffic Engineering)</text>
</g>
<g font-size="3.5" fill="#231f20">
<text x="154.7" y="276.2">17/08/18</text>
<text x="157.4" y="281.2">Date</text>
</g>
</svg>
